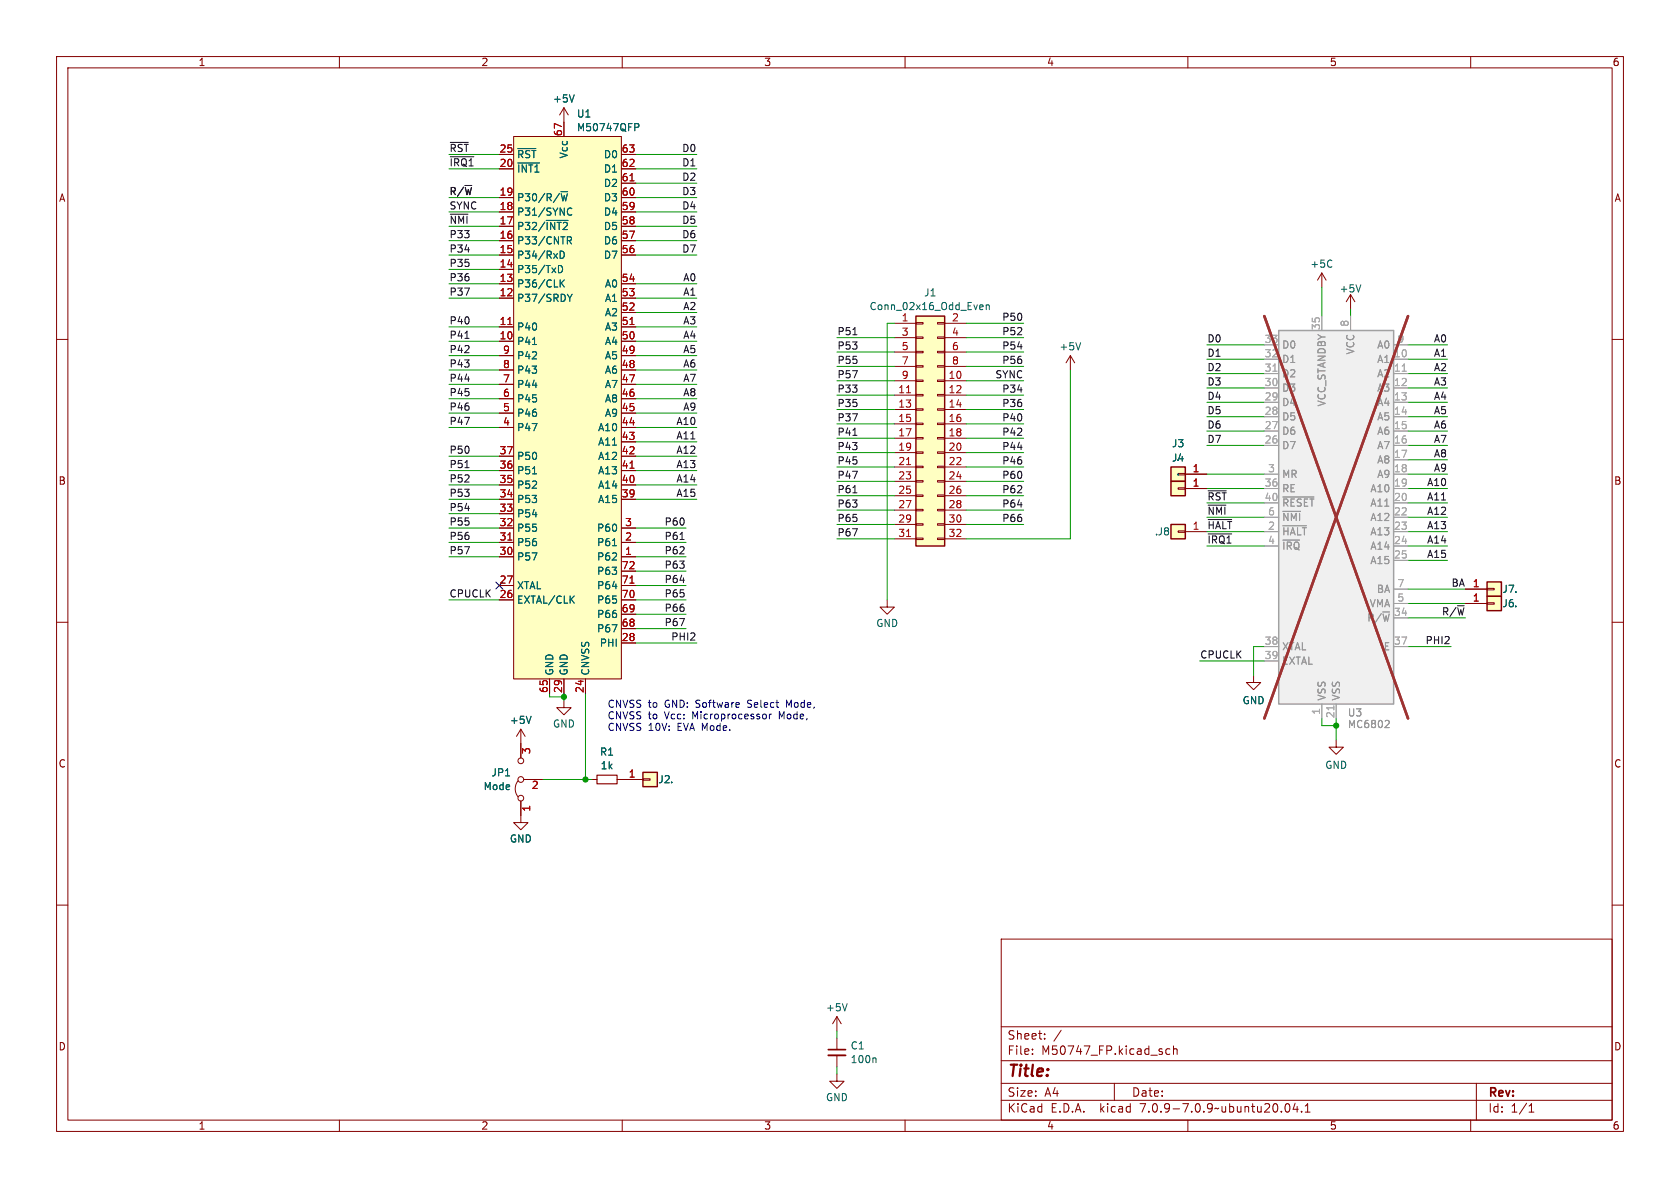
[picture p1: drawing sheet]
<svg xmlns="http://www.w3.org/2000/svg" width="297mm" height="210mm" viewBox="0 0 297 210" stroke-linecap="round" stroke-linejoin="round" font-family="sans-serif">
<g fill="none" stroke="#840000" stroke-width=".18">
<path d="M10 10h277v190h-277zM12 12h273v186h-273zM60 10v2M99.7 19.1v5M99.7 19.1l-.8 1.2M99.7 19.1l.8 1.2M110 10v2M160 10v2M210 10v2M260 10v2M88.3 37.5h2.5M88.3 34.9h2.5"/>
<path d="M88.3 29.8h2.5M88.3 27.3h2.5M90.8 24.1h19.1v95.9h-19.1zM109.9 37.5h2.5M109.9 34.9h2.5M109.9 29.8h2.5M109.9 27.3h2.5M109.9 32.4h2.5M10 60h2M88.3 57.8h2.5M88.3 52.7h2.5M88.3 50.2h2.5"/>
<path d="M88.3 47.6h2.5M88.3 45.1h2.5M88.3 42.5h2.5M88.3 40h2.5M109.9 57.8h2.5M109.9 52.7h2.5M109.9 50.2h2.5M109.9 45.1h2.5M109.9 42.5h2.5M109.9 40h2.5M109.9 55.2h2.5M158.1 57.2h3.8"/>
<path d="M158.1 59.7h3.8M161.9 59.6h1.3v.2h-1.3zM161.9 57h1.3v.3h-1.3zM165.7 59.6h1.3v.2h-1.3zM165.7 57h1.3v.3h-1.3zM167 57.2h3.8M167 59.7h3.8M233.7 48.3l-.8 1.2M233.7 48.3v2.5M233.7 48.3l.7 1.2M238.8 52.1l-.8 1.2M238.8 52.1v2.5"/>
<path d="M238.8 52.1l.7 1.2M285 60h2M88.3 60.3h2.5M88.3 75.6h2.5M88.3 73h2.5M88.3 70.5h2.5M88.3 67.9h2.5M88.3 65.4h2.5M88.3 62.9h2.5M109.9 60.3h2.5M109.9 75.6h2.5M109.9 78.1h2.5"/>
<path d="M109.9 73h2.5M109.9 70.5h2.5M109.9 67.9h2.5M109.9 65.4h2.5M109.9 62.9h2.5M158.1 67.3h3.8M158.1 69.9h3.8M158.1 72.4h3.8M158.1 74.9h3.8M158.1 77.5h3.8M158.1 62.2h3.8M158.1 64.8h3.8"/>
<path d="M161.9 79.9h1.3v.2h-1.3zM161.9 77.3h1.3v.3h-1.3zM161.9 74.8h1.3v.3h-1.3zM161.9 72.3h1.3v.2h-1.3zM161.9 69.7h1.3v.3h-1.3zM161.9 67.2h1.3v.2h-1.3zM161.9 64.6h1.3v.3h-1.3zM161.9 62.1h1.3v.3h-1.3zM165.7 79.9h1.3v.2h-1.3zM165.7 77.3h1.3v.3h-1.3zM165.7 74.8h1.3v.3h-1.3zM165.7 72.3h1.3v.2h-1.3z"/>
<path d="M165.7 69.7h1.3v.3h-1.3zM165.7 67.2h1.3v.2h-1.3zM165.7 64.6h1.3v.3h-1.3zM165.7 62.1h1.3v.3h-1.3zM167 67.3h3.8M167 69.9h3.8M167 72.4h3.8M167 74.9h3.8M167 77.5h3.8M167 62.2h3.8M167 64.8h3.8M189.2 62.9l-.7 1.2"/>
<path d="M189.2 62.9v2.5M189.2 62.9l.8 1.2M88.3 98.4h2.5M88.3 95.9h2.5M88.3 93.3h2.5M88.3 90.8h2.5M88.3 88.3h2.5M88.3 85.7h2.5M88.3 83.2h2.5M88.3 80.6h2.5M109.9 98.4h2.5M109.9 95.9h2.5"/>
<path d="M109.9 93.3h2.5M109.9 88.3h2.5M109.9 85.7h2.5M109.9 83.2h2.5M109.9 80.6h2.5M158.1 80h3.8M158.1 82.6h3.8M158.1 85.1h3.8M158.1 87.6h3.8M158.1 90.2h3.8M158.1 92.7h3.8M158.1 95.3h3.8"/>
<path d="M161.9 95.1h1.3v.3h-1.3zM161.9 92.6h1.3v.2h-1.3zM161.9 90h1.3v.3h-1.3zM161.9 87.5h1.3v.3h-1.3zM161.9 85h1.3v.2h-1.3zM161.9 82.4h1.3v.3h-1.3zM165.7 95.1h1.3v.3h-1.3zM165.7 92.6h1.3v.2h-1.3zM165.7 90h1.3v.3h-1.3zM165.7 87.5h1.3v.3h-1.3zM165.7 85h1.3v.2h-1.3zM165.7 82.4h1.3v.3h-1.3z"/>
<path d="M167 80h3.8M167 82.6h3.8M167 85.1h3.8M167 87.6h3.8M167 90.2h3.8M167 92.7h3.8M167 95.3h3.8M208.3 83.7h1.2v.2h-1.2zM208.3 86.2h1.2v.3h-1.2zM208.3 93.9h1.2v.2h-1.2zM209.5 83.8h3.9M209.5 86.4h3.9"/>
<path d="M209.5 94h3.9M10 110h2M88.3 106h2.5M88.3 103.5h2.5M109.9 106h2.5M109.9 103.5h2.5M109.9 113.7h2.5M109.9 111.1h2.5M109.9 108.6h2.5M109.9 101h2.5M156.8 106v1.3h1.3l-1.3 1.3-1.2-1.3h1.2M221.6 119.4v1.3h-1.3l1.3 1.2 1.3-1.2h-1.3"/>
<path d="M259.1 104.1h3.8M259.1 106.7h3.8M262.9 104h1.3v.3h-1.3zM262.9 106.6h1.3v.2h-1.3zM285 110h2M91.6 138a2.26 2.26 0 0 0 0 2.8M92.1 128.9l-.8 1.3M92.1 128.9v5.1M92.1 128.9l.7 1.3M92.6 137.8h3.3M97.2 120v2.6M99.7 123.8v1.3h1.3l-1.3 1.3-1.3-1.3h1.3"/>
<path d="M99.7 120v2.6M103.5 120v2.6M104.8 137.8h.7M109.1 137.8h4.6M113.7 137.7h1.2v.2h-1.2zM236.2 130.8v1.3h-1.3l1.3 1.3 1.3-1.3h-1.3M10 160h2M92.1 141.6v3.8h1.2l-1.2 1.3-1.3-1.3h1.3M285 160h2M148 179.7v2.5M148 179.7l-.8 1.3M148 179.7l.7 1.3"/>
<path d="M177 166h108v32h-108zM60 198v2M110 198v2M148 189.9v1.2h1.2l-1.2 1.3-1.3-1.3h1.3M148 183.5v2M148 186.6v2M160 198v2M177 194.5h108M177 191.5h108M177 187.5h108M177 181.5h108M182.5 186.3v.1"/>
<path d="M182.5 185.5v.1M184.7 183.6v.1M184.7 182.8v.1M187.6 182.1l-1.3 2M197 191.5v3M206.8 185.5l-.4-.1-.3 .3v.4l.1 .2h.6M207.5 185.5l.2-.1 .3 .1 .1 .9M207.5 184.9v1.5M210 198v2M227.3 195.2l.2-.1a.81 .81 0 0 1 .6 .6 .81 .81 0 0 1-.3 .8l-.1 .1a.81 .81 0 0 1-.4-1.4zM229 195l-.4 1.1h.9M229.3 195.6v1"/>
<path d="M230.1 196.5v.1M230.7 196.6h.9M230.7 195.5l.5-.4v1.5M260 198v2M261 191.5v6.5M270.3 196.6h.9M270.3 195.5l.4-.4v1.5"/>
<circle cx="92.1" cy="137.8" r=".51"/>
<circle cx="92.1" cy="134.5" r=".51"/>
<circle cx="92.1" cy="141.1" r=".51"/>
</g>
<path d="M146.4 186.6h3.1" fill="none" stroke="#840000" stroke-width=".33"/>
<path d="M146.4 185.5h3.1" fill="none" stroke="#840000" stroke-width=".3"/>
<g fill="none" stroke="#006464" stroke-width=".18">
<path d="M101.5 16.8l-.4 1.2M91.5 28.8h3.9M91.5 26.3h3.2M96.6 39h3.8M100.4 37.7l.3 .3 .4-.1M101.1 36.9l-.4-.1-.3 .3M112.2 21.8h.5l.2 .3-.1 .4h-.6M98.7 46.9a.64 .64 0 0 1 .8 .7 .64 .64 0 0 1-.8 .6zM99 44.4a.64 .64 0 0 1 .8 .6 .64 .64 0 0 1-.8 .7zM99 49.5v1.2M99.2 50l.6 .7M99.8 49.5l-.8 .7"/>
<path d="M100.3 52l.4 .7M100.3 41.9h.5l.2 .2-.1 .4h-.6M100.6 42.5l.4 .6M100.7 52.7v.6M101.1 52l-.4 .7M173.4 53.9l.3 .1 .1 .2-.6 .1M173.7 54.7h-.3M174.4 54l.1-.1 .3 .1 .1 .7M174.4 53.9v.8M235.2 46l.3 .1M235.5 47.1l-.3 .1M240.6 50.3l-.4 1.3"/>
<path d="M94.1 60.9h.8M191 60.6l-.4 1.3M94.1 83.8h.8M108.3 96.5h.7M101 105.9l.5 .7M101.5 105.4l-.7 .7M93.9 126.6l-.4 1.3M149.8 177.4l-.5 1.3M154.7 187l.2 .2v.7"/>
</g>
<g fill="#ffffc2" stroke="#ffffc2" stroke-width=".18">
<path d="M90.8 24.1h19.1v95.9h-19.1z"/>
<path d="M161.9 55.9h5.1v40.6h-5.1z"/>
<path d="M262.9 102.9h2.5v2.5h-2.5z"/>
<path d="M207 82.6h2.5v2.5h-2.5z"/>
<path d="M207 85.1h2.5v2.5h-2.5z"/>
<path d="M262.9 105.4h2.5v2.6h-2.5z"/>
<path d="M207 92.7h2.5v2.6h-2.5z"/>
<path d="M113.7 136.5h2.5v2.6h-2.5z"/>
</g>
<path d="M111.4 32h.7M89.8 57.4h.7M111.4 57.4h.7M160.3 69.4h.7M89.8 95.5h.7M111.4 82.8h.7M160.3 82.1h.7M160.3 94.8h.7M111.4 103.1h.7" fill="none" stroke="#a90000" stroke-width=".18"/>
<path d="M161.9 55.9h5.1v40.6h-5.1zM207 82.6h2.5v2.5h-2.5zM207 85.1h2.5v2.5h-2.5zM207 92.7h2.5v2.6h-2.5zM262.9 102.9h2.5v2.5h-2.5zM262.9 105.4h2.5v2.6h-2.5zM113.7 136.5h2.5v2.6h-2.5z" fill="none" stroke="#840000" stroke-width=".25"/>
<path d="M226.1 58.4h20.3v66.1h-20.3z" fill="#f0f0f0" stroke="#f0f0f0" stroke-width=".18"/>
<path d="M226.1 58.4h20.3v66.1h-20.3z" fill="none" stroke="#a1a1a1" stroke-width=".25"/>
<g fill="none" stroke="#a1a1a1" stroke-width=".18">
<path d="M233.7 55.9v2.5M238.8 55.9v2.5M223.5 63.5h2.6M223.5 66h2.6M223.5 68.6h2.6M223.5 71.1h2.6M223.5 73.7h2.6M223.5 76.2h2.6M223.5 78.7h2.6M223.5 61h2.6M246.4 63.5h2.5M246.4 66h2.5"/>
<path d="M246.4 68.6h2.5M246.4 71.1h2.5M246.4 73.7h2.5M246.4 76.2h2.5M246.4 78.7h2.5M246.4 61h2.5M223.5 83.8h2.6M223.5 86.4h2.6M223.5 94h2.6M223.5 88.9h2.6M223.5 91.4h2.6M223.5 96.5h2.6"/>
<path d="M246.4 81.3h2.5M246.4 83.8h2.5M246.4 86.4h2.5M246.4 94h2.5M246.4 88.9h2.5M246.4 91.4h2.5M246.4 96.5h2.5M246.4 99.1h2.5M223.5 114.3h2.6M223.5 116.8h2.6M246.4 109.2h2.5M246.4 114.3h2.5"/>
<path d="M246.4 106.7h2.5M246.4 104.1h2.5M233.7 124.5v2.5M236.2 124.5v2.5"/>
</g>
<path d="M225 65.6h.8M247.9 65.6h.7M235.8 124.8v.7" fill="none" stroke="#aaa" stroke-width=".18"/>
<path d="M226.8 92.9h4.2M226.8 95.5h2.9M226.8 87.9h5.5M226.8 90.4h3.1M245.4 127.3l.2 .3-.1 .3-.7 .7h.8" fill="none" stroke="#989898" stroke-width=".18"/>
<path d="M223.5 55.9l25.4 71.1M248.9 55.9l-25.4 71.1" fill="none" stroke="#9d3333" stroke-width=".46"/>
<path d="M105.5 137h3.6v1.6h-3.6z" fill="none" stroke="#840000" stroke-width=".2"/>
<g fill="none" stroke="#0f0f0f" stroke-width=".18">
<path d="M79.6 37.9h3.1M79.6 27.7h4.2M79.6 25.2h3.2M82.2 59.8h.7M150.8 59.2h.7M150.8 77h.7M82.2 82.7h.7M120.2 95.4h.7M150.8 87.1h.7M213.6 86.8h3.2M213.6 89.3h3.1M213.6 94.4h4.1"/>
<path d="M213.6 91.8h4.1"/>
</g>
<path d="M135.4 126.3l.1 .2-.1 .5M136 126.2v.9M136.4 126.2l-.4 .3M139.5 124.7l-.5-.9v1.2" fill="none" stroke="#0000c2" stroke-width=".18"/>
<g fill="none" stroke="#009600" stroke-width=".18">
<path d="M79.4 37.5h8.9M79.4 27.3h8.9M79.4 34.9h8.9M79.4 29.8h8.9M112.4 37.5h10.8M112.4 27.3h10.8M112.4 32.4h10.8M112.4 34.9h10.8M112.4 29.8h10.8M79.4 57.8h8.9M79.4 45.1h8.9M79.4 50.2h8.9"/>
<path d="M79.4 40h8.9M79.4 42.5h8.9M79.4 47.6h8.9M79.4 52.7h8.9M112.4 57.8h10.8M112.4 45.1h10.8M112.4 50.2h10.8M112.4 40h10.8M112.4 42.5h10.8M112.4 52.7h10.8M112.4 55.2h10.8M148 59.7h10.1"/>
<path d="M158.1 57.2h-1.3v48.8M170.8 59.7h10.2M170.8 57.2h10.2M233.7 50.8v5.1M238.8 54.6v1.3M79.4 62.9h8.9M79.4 67.9h8.9M79.4 70.5h8.9M79.4 75.6h8.9M79.4 73h8.9M79.4 60.3h8.9M79.4 65.4h8.9"/>
<path d="M112.4 62.9h10.8M112.4 67.9h10.8M112.4 70.5h10.8M112.4 75.6h10.8M112.4 78.1h10.8M112.4 73h10.8M112.4 60.3h10.8M112.4 65.4h10.8M148 62.2h10.1M148 64.8h10.1M148 72.4h10.1M148 67.3h10.1"/>
<path d="M148 74.9h10.1M148 77.5h10.1M148 69.9h10.1M170.8 62.2h10.2M170.8 64.8h10.2M170.8 72.4h10.2M170.8 67.3h10.2M170.8 74.9h10.2M170.8 77.5h10.2M170.8 69.9h10.2M189.2 65.4v29.9h-18.4M213.4 78.7h10.1"/>
<path d="M213.4 61h10.1M213.4 63.5h10.1M213.4 73.7h10.1M213.4 76.2h10.1M213.4 66h10.1M213.4 68.6h10.1M213.4 71.1h10.1M248.9 78.7h7M248.9 61h7M248.9 63.5h7M248.9 73.7h7M248.9 76.2h7"/>
<path d="M248.9 66h7M248.9 68.6h7M248.9 71.1h7M79.4 93.3h8.9M79.4 95.9h8.9M79.4 98.4h8.9M79.4 80.6h8.9M79.4 90.8h8.9M79.4 85.7h8.9M79.4 88.3h8.9M79.4 83.2h8.9M112.4 93.3h8.9"/>
<path d="M112.4 95.9h8.9M112.4 98.4h8.9M112.4 80.6h10.8M112.4 85.7h10.8M112.4 88.3h10.8M112.4 83.2h10.8M148 95.3h10.1M148 92.7h10.1M148 87.6h10.1M148 85.1h10.1M148 90.2h10.1M148 80h10.1"/>
<path d="M148 82.6h10.1M170.8 92.7h10.2M170.8 87.6h10.2M170.8 85.1h10.2M170.8 90.2h10.2M170.8 80h10.2M170.8 82.6h10.2M213.4 86.4h10.1M213.4 91.4h10.1M213.4 88.9h10.1M213.4 96.5h10.1M213.4 94h10.1"/>
<path d="M213.4 83.8h10.1M248.9 86.4h7M248.9 91.4h7M248.9 88.9h7M248.9 96.5h7M248.9 94h7M248.9 83.8h7M248.9 81.3h7M248.9 99.1h7M79.4 106h8.9M112.4 101h8.9M112.4 111.1h8.9"/>
<path d="M112.4 106h8.9M112.4 108.6h8.9M112.4 113.7h10.8M112.4 103.5h8.9M212.1 116.8h11.4M223.5 114.3h-1.9v5.1M248.9 109.2h10.2M248.9 114.3h7.6M248.9 104.1h10.2M248.9 106.7h10.2M95.9 137.8h8.9M97.2 122.6v.6h2.5"/>
<path d="M99.7 122.6v1.2M103.5 122.6v15.2M233.7 127v1.3h2.5M236.2 127v3.8M148 182.2v1.3M148 188.6v1.3"/>
</g>
<path d="M87.7 102.9l1.2 1.2M88.9 102.9l-1.2 1.2" fill="none" stroke="#000084" stroke-width=".18"/>
<g fill="#009600" stroke="#009600" stroke-width=".18">
<circle cx="103.5" cy="137.8" r=".46"/>
<circle cx="99.7" cy="123.2" r=".46"/>
<circle cx="236.2" cy="128.3" r=".46"/>
</g>
<text font-size="2.8" fill="#840000" x="178" y="190.9">Title:</text>
<g font-size="2.1" fill="#840000">
<text x="178" y="184">Sheet:</text>
<text x="178" y="186.7">File:</text>
<text x="184.1" y="186.7">M50747_FP.kicad_sch</text>
<text x="178" y="196.9">KiCad</text>
<text x="178" y="194.1">Size:</text>
<text x="184.7" y="194.1">A4</text>
<text x="185.7" y="196.9">E.D.A.</text>
<text x="194.6" y="196.9">kicad</text>
<text x="200" y="194.1">Date:</text>
<text x="201.8" y="196.9">7.0.9-7.0.9~ubuntu20.04.1</text>
<text x="263" y="194.3">Rev:</text>
<text x="263" y="196.9">Id:</text>
<text x="267.1" y="196.9">1/1</text>
</g>
<g font-size="1.8" fill="#840000">
<text x="35" y="11.9">1</text>
<text x="85" y="11.9">2</text>
<text x="135" y="11.9">3</text>
<text x="185" y="11.9">4</text>
<text x="235" y="11.9">5</text>
<text x="285" y="11.9">6</text>
<text x="10.3" y="35.9">A</text>
<text x="285.3" y="35.9">A</text>
<text x="10.3" y="85.9">B</text>
<text x="285.3" y="85.9">B</text>
<text x="10.3" y="135.9">C</text>
<text x="285.3" y="135.9">C</text>
<text x="10.3" y="185.9">D</text>
<text x="285.3" y="185.9">D</text>
<text x="35" y="199.9">1</text>
<text x="85" y="199.9">2</text>
<text x="135" y="199.9">3</text>
<text x="185" y="199.9">4</text>
<text x="235" y="199.9">5</text>
<text x="285" y="199.9">6</text>
</g>
<g font-size="1.8" fill="#006464">
<text x="97.7" y="18.3">+5V</text>
<text x="101.9" y="21">U1</text>
<text x="101.9" y="23.4">M50747QFP</text>
<text x="91.3" y="28.2">~{RST}</text>
<text x="100.6" y="28.1" transform="rotate(-90 100.6 28.1)">Vcc</text>
<text x="106.7" y="28.2">D0</text>
<text x="91.3" y="35.8">P30/R/~{W}</text>
<text x="91.3" y="30.7">~{INT1}</text>
<text x="106.7" y="35.8">D3</text>
<text x="106.7" y="33.2">D2</text>
<text x="106.7" y="30.7">D1</text>
<text x="91.3" y="40.9">P32/~{INT2}</text>
<text x="91.3" y="38.3">P31/SYNC</text>
<text x="106.7" y="40.9">D5</text>
<text x="106.7" y="38.3">D4</text>
<text x="91.3" y="45.9">P34/RxD</text>
<text x="91.3" y="43.4">P33/CNTR</text>
<text x="106.7" y="45.9">D7</text>
<text x="106.7" y="43.4">D6</text>
<text x="231.6" y="47.5">+5C</text>
<text x="91.3" y="53.6">P37/SRDY</text>
<text x="91.3" y="51">P36/CLK</text>
<text x="91.3" y="48.5">P35/TxD</text>
<text x="106.8" y="53.6">A1</text>
<text x="106.8" y="51">A0</text>
<text x="163.3" y="52.6">J1</text>
<text x="236.7" y="51.9">+5V</text>
<text x="91.3" y="58.6">P40</text>
<text x="106.8" y="58.6">A3</text>
<text x="106.8" y="56.1">A2</text>
<text x="153.6" y="55">Conn_02x16_Odd_Even</text>
<text x="91.3" y="61.2">P41</text>
<text x="91.3" y="63.7">P42</text>
<text x="106.8" y="63.7">A5</text>
<text x="106.8" y="61.2">A4</text>
<text x="187.2" y="62.1">+5V</text>
<text x="91.3" y="71.3">P45</text>
<text x="91.3" y="68.8">P44</text>
<text x="91.3" y="66.3">P43</text>
<text x="106.8" y="71.3">A8</text>
<text x="106.8" y="68.8">A7</text>
<text x="106.8" y="66.3">A6</text>
<text x="91.3" y="76.4">P47</text>
<text x="91.3" y="73.9">P46</text>
<text x="105.6" y="76.4">A10</text>
<text x="106.8" y="73.9">A9</text>
<text x="91.3" y="81.5">P50</text>
<text x="105.6" y="81.5">A12</text>
<text x="105.6" y="79">A11</text>
<text x="207.1" y="79.3">J3</text>
<text x="207.1" y="81.8">J4</text>
<text x="207.9" y="81.7">.</text>
<text x="91.3" y="89.1">P53</text>
<text x="91.3" y="86.6">P52</text>
<text x="91.3" y="84">P51</text>
<text x="105.6" y="89.1">A15</text>
<text x="105.6" y="86.6">A14</text>
<text x="105.6" y="84">A13</text>
<text x="207.9" y="84.2">.</text>
<text x="91.3" y="94.2">P55</text>
<text x="91.3" y="91.7">P54</text>
<text x="105.5" y="94.2">P60</text>
<text x="204.1" y="94.8">.J8</text>
<text x="91.3" y="99.3">P57</text>
<text x="91.3" y="96.7">P56</text>
<text x="105.5" y="99.3">P62</text>
<text x="105.5" y="96.7">P61</text>
<text x="105.5" y="101.8">P63</text>
<text x="91.3" y="106.9">EXTAL/CLK</text>
<text x="91.3" y="104.4">XTAL</text>
<text x="105.5" y="106.9">P65</text>
<text x="105.5" y="104.4">P64</text>
<text x="265.5" y="105">J7.</text>
<text x="265.5" y="107.5">J6.</text>
<text x="105.5" y="112">P67</text>
<text x="105.5" y="109.4">P66</text>
<text x="154.8" y="111">GND</text>
<text x="98" y="119.5" transform="rotate(-90 98 119.5)">GND</text>
<text x="100.6" y="119.5" transform="rotate(-90 100.6 119.5)">GND</text>
<text x="104.4" y="119.5" transform="rotate(-90 104.4 119.5)">CNVSS</text>
<text x="105.9" y="114.5">PHI</text>
<text x="219.6" y="124.7">GND</text>
<text x="90" y="128.2">+5V</text>
<text x="97.7" y="128.8">GND</text>
<text x="86.8" y="137.4">JP1</text>
<text x="106" y="133.8">R1</text>
<text x="106.1" y="136.2">1k</text>
<text x="234.2" y="136.1">GND</text>
<text x="85.4" y="139.9">Mode</text>
<text x="116.3" y="138.7">J2.</text>
<text x="90" y="149.1">GND</text>
<text x="145.9" y="179">+5V</text>
<text x="150.3" y="185.7">C1</text>
<text x="150.3" y="188.1">100n</text>
<text x="145.9" y="194.9">GND</text>
</g>
<g font-size="1.8" fill="#0f0f0f">
<text x="79.4" y="29.5">~{IRQ1}</text>
<text x="79.4" y="27">~{RST}</text>
<text x="120.5" y="29.5">D1</text>
<text x="120.5" y="27">D0</text>
<text x="79.4" y="34.6">R/~{W}</text>
<text x="120.5" y="32">D2</text>
<text x="120.5" y="34.6">D3</text>
<text x="79.4" y="37.1">SYNC</text>
<text x="79.4" y="39.7">~{NMI}</text>
<text x="120.5" y="37.1">D4</text>
<text x="120.5" y="39.7">D5</text>
<text x="79.4" y="44.7">P34</text>
<text x="79.4" y="42.2">P33</text>
<text x="79.4" y="47.3">P35</text>
<text x="120.5" y="44.7">D7</text>
<text x="120.5" y="42.2">D6</text>
<text x="79.4" y="52.4">P37</text>
<text x="79.4" y="49.8">P36</text>
<text x="120.7" y="52.4">A1</text>
<text x="120.7" y="49.8">A0</text>
<text x="79.4" y="57.4">P40</text>
<text x="79.4" y="60">P41</text>
<text x="120.7" y="60">A4</text>
<text x="120.7" y="57.4">A3</text>
<text x="120.7" y="54.9">A2</text>
<text x="148" y="59.3">P51</text>
<text x="177.1" y="56.8">P50</text>
<text x="177.1" y="59.3">P52</text>
<text x="79.4" y="65.1">P43</text>
<text x="79.4" y="62.5">P42</text>
<text x="120.7" y="65.1">A6</text>
<text x="120.7" y="62.5">A5</text>
<text x="148" y="64.4">P55</text>
<text x="148" y="61.9">P53</text>
<text x="177.1" y="64.4">P56</text>
<text x="177.1" y="61.9">P54</text>
<text x="213.4" y="63.2">D1</text>
<text x="213.4" y="60.6">D0</text>
<text x="213.4" y="65.7">D2</text>
<text x="253.4" y="65.7">A2</text>
<text x="253.4" y="63.2">A1</text>
<text x="253.4" y="60.6">A0</text>
<text x="79.4" y="70.1">P45</text>
<text x="79.4" y="67.6">P44</text>
<text x="120.7" y="67.6">A7</text>
<text x="120.7" y="70.1">A8</text>
<text x="148" y="67">P57</text>
<text x="148" y="69.5">P33</text>
<text x="175.9" y="67">SYNC</text>
<text x="177.1" y="69.5">P34</text>
<text x="213.4" y="68.2">D3</text>
<text x="213.4" y="70.8">D4</text>
<text x="253.4" y="68.2">A3</text>
<text x="253.4" y="70.8">A4</text>
<text x="79.4" y="75.2">P47</text>
<text x="79.4" y="72.7">P46</text>
<text x="119.5" y="77.8">A11</text>
<text x="119.5" y="75.2">A10</text>
<text x="120.7" y="72.7">A9</text>
<text x="148" y="77.1">P41</text>
<text x="148" y="72">P35</text>
<text x="148" y="74.6">P37</text>
<text x="177.1" y="77.1">P42</text>
<text x="177.1" y="74.6">P40</text>
<text x="177.1" y="72">P36</text>
<text x="213.4" y="75.9">D6</text>
<text x="213.4" y="73.3">D5</text>
<text x="253.4" y="75.9">A6</text>
<text x="253.4" y="73.3">A5</text>
<text x="79.4" y="80.3">P50</text>
<text x="79.4" y="82.8">P51</text>
<text x="119.5" y="80.3">A12</text>
<text x="119.5" y="82.8">A13</text>
<text x="148" y="82.2">P45</text>
<text x="148" y="79.7">P43</text>
<text x="177.1" y="82.2">P46</text>
<text x="177.1" y="79.7">P44</text>
<text x="213.4" y="78.4">D7</text>
<text x="253.4" y="80.9">A8</text>
<text x="253.4" y="83.5">A9</text>
<text x="253.4" y="78.4">A7</text>
<text x="79.4" y="85.4">P52</text>
<text x="79.4" y="87.9">P53</text>
<text x="119.5" y="87.9">A15</text>
<text x="119.5" y="85.4">A14</text>
<text x="148" y="87.3">P61</text>
<text x="148" y="89.8">P63</text>
<text x="148" y="84.7">P47</text>
<text x="177.1" y="84.7">P60</text>
<text x="177.1" y="87.3">P62</text>
<text x="177.1" y="89.8">P64</text>
<text x="213.4" y="88.6">~{RST}</text>
<text x="252.2" y="86">A10</text>
<text x="252.2" y="88.6">A11</text>
<text x="79.4" y="90.5">P54</text>
<text x="79.4" y="95.5">P56</text>
<text x="79.4" y="93">P55</text>
<text x="117.4" y="93">P60</text>
<text x="117.4" y="95.5">P61</text>
<text x="148" y="94.9">P67</text>
<text x="148" y="92.4">P65</text>
<text x="177.1" y="92.4">P66</text>
<text x="213.4" y="91.1">~{NMI}</text>
<text x="213.4" y="93.6">~{HALT}</text>
<text x="252.2" y="93.6">A13</text>
<text x="252.2" y="91.1">A12</text>
<text x="79.4" y="98.1">P57</text>
<text x="117.4" y="100.6">P63</text>
<text x="117.4" y="98.1">P62</text>
<text x="213.4" y="96.2">~{IRQ1}</text>
<text x="252.2" y="96.2">A14</text>
<text x="252.2" y="98.7">A15</text>
<text x="79.4" y="105.7">CPUCLK</text>
<text x="117.4" y="105.7">P65</text>
<text x="117.4" y="103.2">P64</text>
<text x="256.5" y="103.8">BA</text>
<text x="117.4" y="108.2">P66</text>
<text x="117.4" y="110.8">P67</text>
<text x="118.6" y="113.3">PHI2</text>
<text x="251.9" y="114">PHI2</text>
<text x="254.8" y="108.9">R/~{W}</text>
<text x="212.1" y="116.5">CPUCLK</text>
</g>
<g font-size="1.8" fill="#a90000">
<text x="88.2" y="29.6">20</text>
<text x="88.2" y="27.1">25</text>
<text x="99.4" y="24.2" transform="rotate(-90 99.4 24.2)">67</text>
<text x="109.8" y="29.6">62</text>
<text x="109.8" y="27.1">63</text>
<text x="88.2" y="34.7">19</text>
<text x="109.8" y="34.7">60</text>
<text x="109.8" y="32.1">61</text>
<text x="88.2" y="39.8">17</text>
<text x="88.2" y="37.2">18</text>
<text x="109.8" y="39.8">58</text>
<text x="109.8" y="37.2">59</text>
<text x="88.2" y="47.4">14</text>
<text x="88.2" y="44.8">15</text>
<text x="88.2" y="42.3">16</text>
<text x="109.8" y="44.8">56</text>
<text x="109.8" y="42.3">57</text>
<text x="88.2" y="52.5">12</text>
<text x="88.2" y="49.9">13</text>
<text x="109.8" y="52.5">53</text>
<text x="109.8" y="49.9">54</text>
<text x="88.2" y="57.5">11</text>
<text x="109.8" y="57.5">51</text>
<text x="109.8" y="55">52</text>
<text x="159.3" y="56.9">1</text>
<text x="159.3" y="59.4">3</text>
<text x="168.2" y="56.9">2</text>
<text x="168.2" y="59.4">4</text>
<text x="88.2" y="60.1">10</text>
<text x="88.8" y="65.2">8</text>
<text x="88.8" y="62.6">9</text>
<text x="109.8" y="65.2">48</text>
<text x="109.8" y="62.6">49</text>
<text x="109.8" y="60.1">50</text>
<text x="159.3" y="62">5</text>
<text x="159.3" y="64.5">7</text>
<text x="168.2" y="62">6</text>
<text x="168.2" y="64.5">8</text>
<text x="88.8" y="70.2">6</text>
<text x="88.8" y="67.7">7</text>
<text x="109.8" y="70.2">46</text>
<text x="109.8" y="67.7">47</text>
<text x="158.7" y="69.6">11</text>
<text x="159.3" y="67.1">9</text>
<text x="167.6" y="67.1">10</text>
<text x="167.6" y="69.6">12</text>
<text x="88.8" y="75.3">4</text>
<text x="88.8" y="72.8">5</text>
<text x="109.8" y="77.9">43</text>
<text x="109.8" y="75.3">44</text>
<text x="109.8" y="72.8">45</text>
<text x="158.7" y="72.1">13</text>
<text x="158.7" y="74.7">15</text>
<text x="158.7" y="77.2">17</text>
<text x="167.6" y="72.1">14</text>
<text x="167.6" y="74.7">16</text>
<text x="167.6" y="77.2">18</text>
<text x="88.2" y="82.9">36</text>
<text x="88.2" y="80.4">37</text>
<text x="109.8" y="82.9">41</text>
<text x="109.8" y="80.4">42</text>
<text x="158.7" y="79.8">19</text>
<text x="158.7" y="82.3">21</text>
<text x="167.6" y="79.8">20</text>
<text x="167.6" y="82.3">22</text>
<text x="210.7" y="83.6">1</text>
<text x="88.2" y="88">34</text>
<text x="88.2" y="85.5">35</text>
<text x="109.8" y="88">39</text>
<text x="109.8" y="85.5">40</text>
<text x="158.7" y="84.8">23</text>
<text x="158.7" y="87.4">25</text>
<text x="158.7" y="89.9">27</text>
<text x="167.6" y="84.8">24</text>
<text x="167.6" y="87.4">26</text>
<text x="167.6" y="89.9">28</text>
<text x="210.7" y="86.1">1</text>
<text x="88.2" y="95.6">31</text>
<text x="88.2" y="93.1">32</text>
<text x="88.2" y="90.6">33</text>
<text x="110.4" y="95.6">2</text>
<text x="110.4" y="93.1">3</text>
<text x="158.7" y="92.5">29</text>
<text x="158.7" y="95">31</text>
<text x="167.6" y="92.5">30</text>
<text x="167.6" y="95">32</text>
<text x="210.7" y="93.7">1</text>
<text x="88.2" y="98.2">30</text>
<text x="109.8" y="100.7">72</text>
<text x="110.4" y="98.2">1</text>
<text x="88.2" y="105.8">26</text>
<text x="88.2" y="103.3">27</text>
<text x="109.8" y="105.8">70</text>
<text x="109.8" y="103.3">71</text>
<text x="260.3" y="103.9">1</text>
<text x="260.3" y="106.4">1</text>
<text x="109.8" y="113.4">28</text>
<text x="109.8" y="110.9">68</text>
<text x="109.8" y="108.3">69</text>
<text x="96.9" y="122.6" transform="rotate(-90 96.9 122.6)">65</text>
<text x="99.4" y="122.6" transform="rotate(-90 99.4 122.6)">29</text>
<text x="103.3" y="122.6" transform="rotate(-90 103.3 122.6)">24</text>
<text x="94.1" y="133.4" transform="rotate(-90 94.1 133.4)">3</text>
<text x="111.1" y="137.5">1</text>
<text x="93.9" y="139.8">2</text>
<text x="94.1" y="143.6" transform="rotate(-90 94.1 143.6)">1</text>
</g>
<g font-size="1.8" fill="#aaa">
<text x="233.4" y="58.5" transform="rotate(-90 233.4 58.5)">35</text>
<text x="238.5" y="57.9" transform="rotate(-90 238.5 57.9)">8</text>
<text x="223.5" y="65.8">31</text>
<text x="223.5" y="63.2">32</text>
<text x="223.5" y="60.7">33</text>
<text x="246.3" y="63.2">10</text>
<text x="246.3" y="65.8">11</text>
<text x="246.9" y="60.7">9</text>
<text x="223.5" y="70.9">29</text>
<text x="223.5" y="68.3">30</text>
<text x="246.3" y="68.3">12</text>
<text x="246.3" y="70.9">13</text>
<text x="223.5" y="75.9">27</text>
<text x="223.5" y="73.4">28</text>
<text x="246.3" y="73.4">14</text>
<text x="246.3" y="75.9">15</text>
<text x="223.5" y="78.5">26</text>
<text x="224.1" y="83.6">3</text>
<text x="246.3" y="78.5">16</text>
<text x="246.3" y="81">17</text>
<text x="246.3" y="83.6">18</text>
<text x="223.5" y="86.1">36</text>
<text x="223.5" y="88.6">40</text>
<text x="246.3" y="86.1">19</text>
<text x="246.3" y="88.6">20</text>
<text x="224.1" y="93.7">2</text>
<text x="224.1" y="91.2">6</text>
<text x="246.3" y="91.2">22</text>
<text x="246.3" y="93.7">23</text>
<text x="224.1" y="96.3">4</text>
<text x="246.3" y="96.3">24</text>
<text x="246.3" y="98.8">25</text>
<text x="246.9" y="106.4">5</text>
<text x="246.9" y="103.9">7</text>
<text x="246.3" y="109">34</text>
<text x="223.5" y="114">38</text>
<text x="223.5" y="116.6">39</text>
<text x="246.3" y="114">37</text>
<text x="233.4" y="126.4" transform="rotate(-90 233.4 126.4)">1</text>
<text x="236" y="127" transform="rotate(-90 236 127)">21</text>
</g>
<g font-size="1.8" fill="#989898">
<text x="226.6" y="64.4">D1</text>
<text x="226.6" y="61.8">D0</text>
<text x="239.6" y="62.8" transform="rotate(-90 239.6 62.8)">VCC</text>
<text x="243.4" y="64.4">A1</text>
<text x="243.4" y="61.8">A0</text>
<text x="226.6" y="72">D4</text>
<text x="226.6" y="69.4">D3</text>
<text x="226.6" y="66.9">D2</text>
<text x="234.5" y="72" transform="rotate(-90 234.5 72)">VCC_STANDBY</text>
<text x="243.4" y="66.9">A2</text>
<text x="243.4" y="69.4">A3</text>
<text x="243.4" y="72">A4</text>
<text x="226.6" y="77.1">D6</text>
<text x="226.6" y="74.5">D5</text>
<text x="243.4" y="74.5">A5</text>
<text x="243.4" y="77.1">A6</text>
<text x="226.6" y="79.6">D7</text>
<text x="243.4" y="79.6">A7</text>
<text x="243.4" y="82.1">A8</text>
<text x="226.6" y="84.7">MR</text>
<text x="226.6" y="87.2">RE</text>
<text x="226.6" y="89.8">~{RESET}</text>
<text x="242.2" y="87.2">A10</text>
<text x="242.2" y="89.8">A11</text>
<text x="243.4" y="84.7">A9</text>
<text x="226.6" y="94.8">~{HALT}</text>
<text x="226.6" y="92.3">~{NMI}</text>
<text x="242.2" y="92.3">A12</text>
<text x="242.2" y="94.8">A13</text>
<text x="226.6" y="97.4">~{IRQ}</text>
<text x="242.2" y="97.4">A14</text>
<text x="242.2" y="99.9">A15</text>
<text x="242" y="107.5">VMA</text>
<text x="243.3" y="105">BA</text>
<text x="241.6" y="110.1">R/~{W}</text>
<text x="226.6" y="115.2">XTAL</text>
<text x="226.6" y="117.7">EXTAL</text>
<text x="244.5" y="115.2">E</text>
<text x="234.5" y="124" transform="rotate(-90 234.5 124)">VSS</text>
<text x="237.1" y="124" transform="rotate(-90 237.1 124)">VSS</text>
<text x="238.2" y="126.9">U3</text>
<text x="238.2" y="128.9">MC6802</text>
</g>
<g font-size="1.8" fill="#0000c2">
<text x="107.3" y="125.2">CNVSS to</text>
<text x="117.6" y="125.2">GND: Software</text>
<text x="132.6" y="125.2">Select</text>
<text x="139.7" y="125.2">Mode,</text>
<text x="107.3" y="127.2">CNVSS to</text>
<text x="107.3" y="129.3">CNVSS 10V:</text>
<text x="117.6" y="127.2">Vcc:</text>
<text x="119.9" y="129.3">EVA Mode.</text>
<text x="122.7" y="127.2">Microprocessor</text>
<text x="138.2" y="127.2">Mode,</text>
</g>
</svg>
